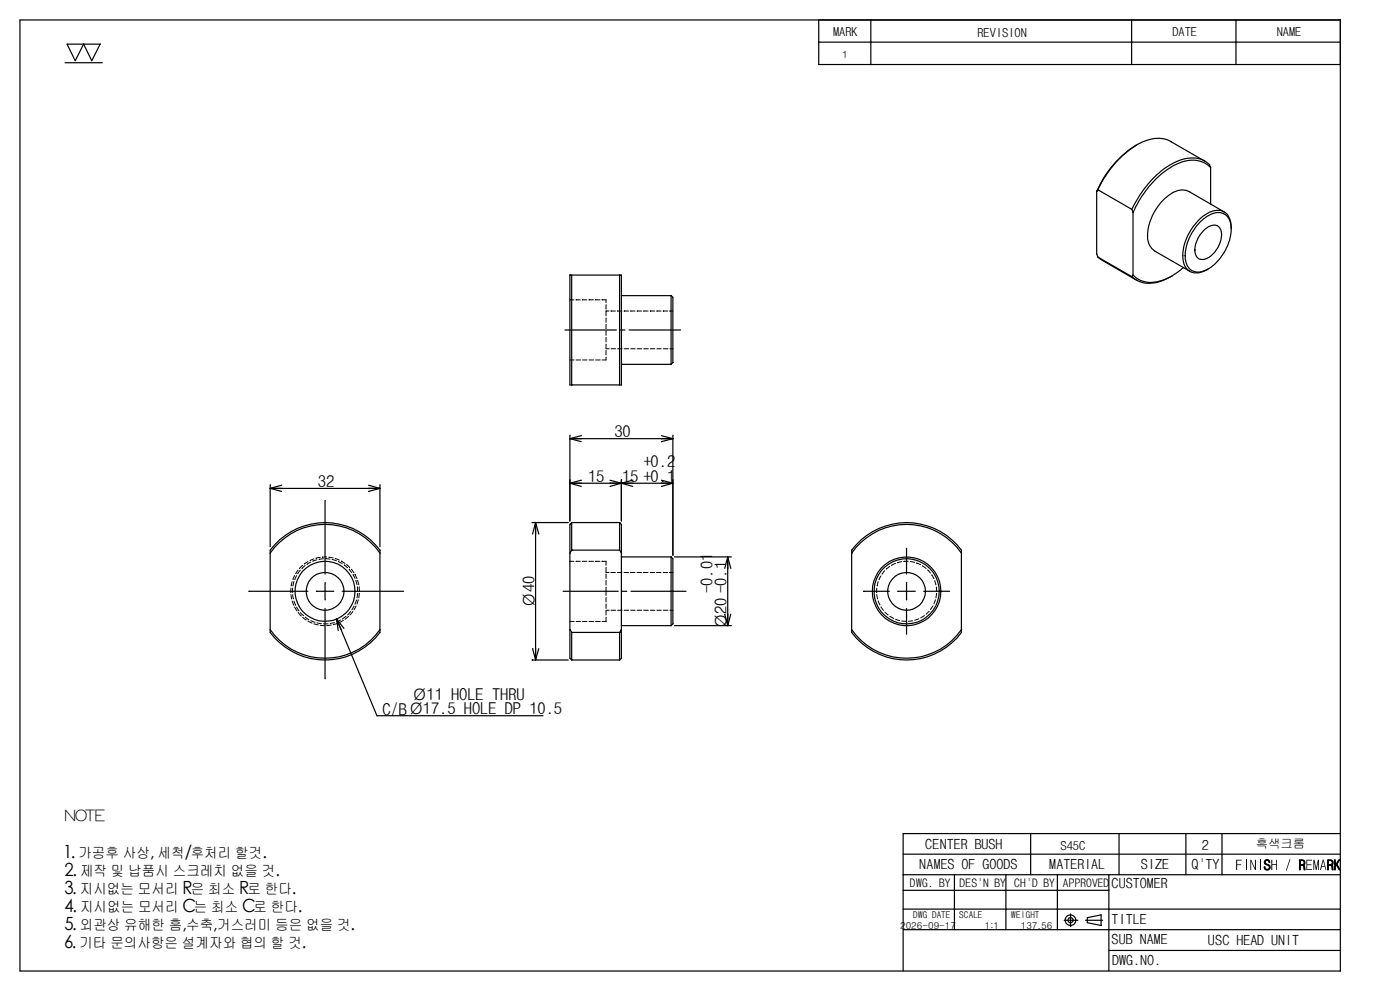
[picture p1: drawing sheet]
<svg xmlns="http://www.w3.org/2000/svg" width="297mm" height="210mm" viewBox="0 0 297 210" stroke-linecap="round" stroke-linejoin="round" font-family="sans-serif">
<g fill="none" stroke="#000" stroke-width=".25">
<path d="M13.8 13.3h7.9M14.2 9.4h3.6M14.3 9.4l1.6 3.5 1.9-3.5M17.7 9.4h3.6l-1.8 3.5-1.7-3.5M184.5 13.7h55.4l-.1-4.8h22.2l-.1-4.7h22.2h-279.9l.1 201.5M184.6 4.2h-11.1v4.7M239.8 13.7h22.2l-.1-4.8h22.2l-.1-4.7 .1 201.5h-279.9M239.9 4.2h-55.4l.1 4.7h-11.1v4.8M262 4.2h-22.2l.1 4.7h-55.4l.1 4.8h-11.1M284 8.9l.1 4.8h-22.2M240.9 30.7l-.2 .1a21.4 21.4 0 0 0-8.3 9.7v13.3M255.3 34.1l-7.1-4.1a7.2 7.2 0 0 0-7.1 .5 21.4 21.4 0 0 0-8.4 9.7"/>
<path d="M256.6 35.5l-.3-.6a6 6 0 0 0-7.1-.6 20.6 20.6 0 0 0-9.3 10M256.6 35.5a6 6 0 0 0-7.4-.7 20.9 20.9 0 0 0-9.1 10.2M256.6 35.5v7.7M121.2 58.3v23.2M121.2 58.3h10.1M121.2 58.3h-.4v23.2h.4M131.3 58.3h.4v23.2h-.4M131.3 58.3v23.2M232.5 53.8l.2 .7M232.7 54.5l7.2 4.1M232.7 54.5l1 .7M232.7 40.2l7.2 4.1"/>
<path d="M232.7 40.2l-.3 .3M233.6 55.2l7.3 4.1M239.9 44.3l.2 .7M240.1 58.3l-.2 .3M240.1 45v13.3M244.7 53.2l7.5 4.3M248.4 58.5a8.1 8.1 0 0 1-6.9 1.1l-1.1-.5-.5-.5M250.7 54.2a3.1 3.1 0 0 0 2.4 3.6 4.8 4.8 0 0 0 3-.9M250.8 56.7a11.1 11.1 0 0 1-7.7 3.1 4.9 4.9 0 0 1-3-1.5M251.1 54.2a3.3 3.3 0 0 0 1.7 3.2 4.6 4.6 0 0 0 4.8-1.6 10 10 0 0 0 3.1-8.7 2.76 2.76 0 0 0-4.4-1.6 10.8 10.8 0 0 0-5.2 8.7h.1M253.2 53a5.7 5.7 0 0 1 3.9-5.3 1.67 1.67 0 0 1 1.8 1.8 5.8 5.8 0 0 1-3.9 5.5 1.62 1.62 0 0 1-1.7-2M259.4 44.9l-7.4-4.3a4.2 4.2 0 0 0-4.8 1.2 10.7 10.7 0 0 0-3.8 9.6 3.2 3.2 0 0 0 1.4 1.8"/>
<path d="M260.9 48.5v-.3a3.1 3.1 0 0 0-2.7-3.6 7.5 7.5 0 0 0-5.6 3.8l-.7 1.2a10.5 10.5 0 0 0-1.3 4.6M119.7 69.9h10.9M131.5 69.9h.9M131.7 77.2h10.6M131.7 62.6h10.5M133.3 69.9h10.9M142.2 62.6l.4 .4v13.8l-.4 .4zM120.8 92.9h2.4M120.8 92.2v18.1v-8.7M120.8 92.9l2.4 .6M121.2 81.5h10.1M123.2 92.3l-2.4 .6"/>
<path d="M140.2 92.3l2.4 .6h-21.8M140.2 92.9h2.4l-2.4 .6M142.6 92.2v25.4v-16M57.3 117.2v16.2M57.3 116.5v.7a14.1 14.1 0 0 1 23.2 0l.1-.7M57.3 116.5a14.5 14.5 0 0 1 23.2 0M57.3 102.7v13.1M59.7 102.8l-2.4 .6h2.4M68.9 106v15.6M78.1 102.8l2.5 .6M78.1 103.4h2.4M80.5 103.4l-2.4 .7"/>
<path d="M80.5 103.4h-23.2l2.4 .7M80.6 117.2l-.1 16.2M80.6 102.7l-.1 13.1M112.8 110.7h7.6M112.9 113.1l.6-2.4v29.1M113.5 113.1v-2.4l.7 2.4M120.8 102.3h2.4M120.8 102.3h10.9M120.8 117.2v16.2M120.8 102.3l2.4 .7M121.2 110.7h10.1M121.2 116.5v-5.8l-.4 .4v6.1"/>
<path d="M121.2 116.5h10.1M121.2 116.5l-.4 .7M123.2 101.7l-2.4 .6M129.3 101.7l2.4 .6M129.3 102.3h2.4M131.3 116.5v-5.8l.4 .4v6.1M131.3 116.5l.4 .7M131.7 102.3l-2.4 .7M131.7 102.3h2.4M131.7 118h10.5M131.7 117.2v16.2M131.7 101.6v8.7"/>
<path d="M131.7 102.3l2.4 .7M134.1 101.7l-2.4 .6M140.2 101.7l2.4 .6h-10.9M140.2 102.3h2.4l-2.4 .7M142.9 118h12.1M180.5 117.2v-.7a14.5 14.5 0 0 1 23.3 0l-.1 .7M180.5 117.2a14.1 14.1 0 0 1 23.2 0M180.5 117.2v16.2M192.2 116.1l-.1 5.5M203.7 117.2l.1 16.2M52.8 125.2h12.4M57.3 134a14.5 14.5 0 0 0 23.3 0"/>
<path d="M57.3 134v-.6a14.2 14.2 0 0 0 23.3 0l-.1 .6M67.1 125.2h1.8M68.9 125.2v1.9M68.9 125.2h1.8M68.9 128.9v14.9M68.9 123.4v1.8M71.3 131.1l1.6 2M71.3 131.1l1 2.2M71.3 131.1l8.6 20.5M71.4 131.1l.3 2.5M72.5 125.2h13M72.9 125.2a4 4 0 0 0-5.8-3.6 4 4 0 0 0-.7 6.8 4 4 0 0 0 6.4-2.4l.1-.8"/>
<path d="M75.2 125.2a6.4 6.4 0 0 0-8.6-5.9 6.4 6.4 0 0 0-2.5 10.2 6.4 6.4 0 0 0 10.4-1.3l.4-.9 .4-2.1M112.8 139.8h7.6M112.9 137.4l.6 2.4M113.5 137.4v2.4M114.2 137.4l-.7 2.4M119.3 125.2h11.7M120.8 133.4v6l.4 .4v-5.8M120.8 133.4l.4 .6M121.2 139.8h10.1M121.2 134h10.1M131.7 133.4v6l-.4 .4v-5.8M131.7 132.5h10.6"/>
<path d="M131.7 133.4l-.4 .6M131.9 125.2h.9M133.7 125.2h11.7M142.2 125.2v-7.2l.4 .3v6.9M142.3 125.2l-.1 7.3 .4-.4v-6.9M142.9 132.5h12.1M153.6 120.4l.7-2.4-.1 14.5M153.6 130.1l.6 2.4M154.3 130.1l-.1 2.4M154.3 120.4l-.1-2.4 .7 2.4M154.9 130.1l-.6 2.4M180.5 133.4a14.2 14.2 0 0 0 23.3 0"/>
<path d="M180.5 133.4v.4a14.4 14.4 0 0 0 23.3 .2v-.6M183.1 125.2h5.4M190.3 125.2h1.8M192.1 125.2l.1 1.9M192.1 125.2h1.9M192.1 128.9l.1 5.4M192.2 123.4l-.1 1.8M195.7 125.2h5.5M196.1 125.2a4 4 0 0 0-5.7-3.6 4 4 0 0 0-.7 6.8 4 4 0 0 0 6.3-2.4l.2-.8M199 125.2a6.9 6.9 0 0 0-10-6.1 6.9 6.9 0 0 0-.9 11.7 6.9 6.9 0 0 0 10.9-4.5l.1-1.1M199.4 125.2a7.3 7.3 0 0 0-9.9-6.7 7.3 7.3 0 0 0-2.7 11.7 7.3 7.3 0 0 0 11.9-1.8l.4-1 .3-2.2M79.9 151.6h35.2"/>
<path d="M218.5 176.6l-.1 8.7M237.2 176.6l-.1 8.7M251.4 176.6l-.1 8.7M259 176.6v8.7M284.1 176.6h-92.7v8.7M191.4 185.3h92.7M191.4 180.9h92.7M191.4 196.9h43.6M191.4 192.6h43.6M191.4 188.6h43.6M191.4 185.3v20.4M202.3 185.3v11.6"/>
<path d="M213.2 185.3v11.6M224.1 185.3v11.6M225.5 194.9h2.9M226.9 193.6v2.6M228 194.9a1.14 1.14 0 0 0-1.7-.9 1.14 1.14 0 0 0-.2 1.9 1.14 1.14 0 0 0 1.8-.6l.1-.4M230 194.9h3.7M233.3 193.8l.1 2.2-3-.6M233.4 193.8l-3 .6 .1 1M235 196.9h49.1M235 192.6h49.1M235 185.3v20.4M235 201.3h49.1"/>
<circle cx="226.9" cy="194.9" r=".56"/>
</g>
<g fill="#000">
<path d="M262 182.1h1.2v.2h-1v.8h.8v.1h-.8v1.1h-.2z" fill-rule="evenodd"/>
<path d="M265 182.1h.2l.7 1.8v-1.8h.3v2.2h-.3l-.8-1.8v1.8h-.1z" fill-rule="evenodd"/>
<path d="M269.4 182.1h.2v.9h.8v-.9h.2v2.2h-.2v-1.1h-.8v1.1h-.2z" fill-rule="evenodd"/>
<path d="M273.3 182h.2l-.8 2.4h-.2z" fill-rule="evenodd"/>
<path d="M276.9 182.1h1.1v.2h-1v.8h.9v.1h-.9v.9h1v.2h-1.1z" fill-rule="evenodd"/>
<path d="M278.3 182.1h.2l.4 1.7 .4-1.7h.2v2.2h-.2v-1.7l-.3 1.7h-.2l-.3-1.7v1.7h-.2z" fill-rule="evenodd"/>
<path d="M280.3 182.1l-.6 2.2h.2l.2-.7h.6l.2 .7h.2l-.6-2.2zM280.4 182.4l.3 1h-.5z" fill-rule="evenodd"/>
</g>
<g fill="none" stroke="#000" stroke-width=".21">
<path d="M120.8 76.2h.9M120.8 63.5h.8M122.1 76.2h.9M122.1 63.5h.9M123.4 76.2h1M123.5 63.5h.9M124.8 76.2h1M124.9 63.5h.9M126.2 76.2h1M126.3 63.5h.9M127.6 76.2h.9M127.6 63.5h.8"/>
<path d="M128.5 75.7l-.1 .5M128.5 74.3l-.1 .9M128.5 72.9l-.1 .9 .7 .1M128.5 71.5l-.1 .9M128.5 70.1l-.1 .9M128.5 68.7l-.1 .9M128.5 67.4l-.1 .9M128.5 66l-.1 .9M128.5 64.6l-.1 .9M128.5 63.5l-.1 .6M128.5 65.9h.6M129.5 73.9h1"/>
<path d="M129.5 65.9h.9M130.9 73.9h1M130.9 65.9h.9M132.3 73.9h.9M132.3 65.9h.9M133.7 73.9h.9M133.7 65.9h.9M135 73.9h1M135.1 65.9h.9M136.4 73.9h1M136.5 65.9h.8M137.8 73.9h1"/>
<path d="M137.9 65.9h.8M139.2 73.9h.9M139.3 65.9h.8M140.6 73.9h.9M140.6 65.9h.9M142 73.9h.6M142 65.9h.6M64.1 119.7l-.6 .7M64.7 119.8l-.7 .6M65.2 118.9l-.7 .5M65.8 119.1l-.7 .4M66.5 118.4l-.8 .3"/>
<path d="M67.2 118.6l-.9 .3M67.9 118l-.9 .3M68.3 118h.9M68.5 118.3l-.8 .2M69.1 118.3l.8 .1M69.7 118l.9 .2M70.5 118.5l.8 .3M71.1 118.3l.8 .3M71.8 118.9l.7 .5M72.4 118.9l.7 .4M73 119.7l.7 .5M73.5 119.6l.6 .6"/>
<path d="M120.8 118.9h.8M122.1 118.9h.9M123.5 118.9h.9M124.9 118.9h.9M126.3 118.9h.9M127.6 118.9h.8M128.5 118.9l-.1 .8M188.6 120l-.7 .5M189.8 119.4l-.8 .3M191.1 119l-.9 .2M191.6 118.9h.9M193 118.9l.8 .2"/>
<path d="M194.3 119.3l.8 .3M195.5 119.9l.8 .5M61.7 124.6v.9M61.7 126l.1 .8M61.9 123.2l-.2 .9M61.9 127.3l.4 .9M62 124.6v.9M62 126l.2 .8M62.3 123.2l-.2 .9M62.3 127.3l.4 .9M62.4 121.9l-.3 .8M62.4 128.6l.6 .8"/>
<path d="M62.8 121.9l-.3 .8M62.8 128.6l.6 .8M63.2 120.8l-.5 .7M63.2 129.7l.7 .7M63.6 120.8l-.5 .7M63.6 129.8l.8 .6M64.1 130.7l.8 .6M64.7 130.7l.8 .5M65.2 131.5l.9 .5M65.8 131.5l1 .3M66.5 132.1l.9 .2M67.2 131.9l.9 .2"/>
<path d="M67.9 132.4l.9 .1M68.5 132.1h1M70.2 132.4l-1 .1M70.9 131.9l-1 .2M71.5 132.1l-.9 .2M72.2 131.3l-.9 .4M72.8 131.4l-.9 .5M73.3 130.6l-.8 .5M73.9 130.6l-.8 .6M74 120.6l.6 .7M74.3 129.6l-.6 .7M74.5 120.6l.5 .7"/>
<path d="M74.8 129.6l-.7 .7M74.8 121.7l.4 .8M75.1 128.4l-.5 .8M75.3 121.7l.4 .8M75.4 123l.3 .8M75.5 128.4l-.5 .8M75.6 127.1l-.4 .9M75.8 124.3v.9M75.8 123l.2 .9M75.8 125.7l-.1 .9M75.9 127.1l-.2 .8M76.2 124.3v.9"/>
<path d="M76.2 125.7l-.2 .9M120.8 131.6h.9M122.1 131.6h.9M123.4 131.6h1M124.8 131.6h1M126.2 131.6h1M127.6 131.6h.9M128.4 129.3h.7M128.5 124.4l-.1 .8M128.5 123l-.1 .9M128.5 121.6l-.1 .9M128.5 120.2l-.1 .9"/>
<path d="M128.5 130.7l-.1 .9M128.5 129.3l-.1 1M128.5 127.9l-.1 1M128.5 126.6l-.1 .9M128.5 125.2l-.1 .9M128.5 121.3h.6M129.5 129.3h1M129.5 121.3h.9M130.9 129.3h1M130.9 121.3h.9M132.3 129.3h.9M132.3 121.3h.9"/>
<path d="M133.7 129.3h.9M133.7 121.3h.9M135 129.3h1M135.1 121.3h.9M136.4 129.3h1M136.5 121.3h.8M137.8 129.3h1M137.9 121.3h.8M139.2 129.3h.9M139.3 121.3h.8M140.6 129.3h.9M140.6 121.3h.9"/>
<path d="M142 129.3h.6M142 121.3h.6M185.8 124.6v.9M185.8 125.9l.2 .9M186.1 123.2l-.2 .9M186.1 127.3l.4 .8M186.7 122l-.4 .8M186.7 128.5l.5 .8M187.5 120.9l-.5 .7M187.5 129.6l.7 .6M188.6 130.5l.8 .5M189.8 131.2l.9 .2"/>
<path d="M191.1 131.5l1 .1M193.4 131.5l-.9 .1M194.7 131.1l-.9 .3M195.9 130.4l-.8 .5M196.6 120.7l.6 .7M196.9 129.5l-.6 .6M197.5 121.8l.4 .8M197.7 128.3l-.5 .8M198.1 123l.2 .9M198.3 127.1l-.4 .8M198.5 124.4v.8M198.5 125.7l-.2 .9"/>
<path d="M264.1 182.1v2.2M267 182.1v2.2"/>
</g>
<g fill="#000" stroke="#000" stroke-width=".21">
<path d="M268.2 182.1a.61 .61 0 0 1 .9 .6h-.2a.39 .39 0 0 0-.3-.5 .39 .39 0 0 0-.5 .3 .39 .39 0 0 0 .3 .5 .66 .66 0 0 1 .8 .6 .66 .66 0 0 1-.7 .7 .66 .66 0 0 1-.6-.7h.2a.46 .46 0 0 0 .4 .5 .46 .46 0 0 0 .5-.5 .46 .46 0 0 0-.5-.4 .58 .58 0 0 1-.6-.4 .58 .58 0 0 1 .3-.7z" fill-rule="evenodd"/>
<path d="M275.4 182.1v2.2h.2v-1h.4a.34 .34 0 0 1 .3 .5v.4l.3 .1-.1-.9-.3-.2a.58 .58 0 0 0 .3-.6 .58 .58 0 0 0-.5-.5zM275.6 182.3h.4a.43 .43 0 0 1 .4 .4 .43 .43 0 0 1-.5 .4h-.3z" fill-rule="evenodd"/>
<path d="M281.3 182.1v2.2h.2v-1h.4a.34 .34 0 0 1 .4 .5v.5h.2l-.1-.8-.2-.3a.58 .58 0 0 0 .3-.7 .58 .58 0 0 0-.6-.4zM281.5 182.3h.4a.42 .42 0 0 1 .4 .4 .42 .42 0 0 1-.4 .4h-.4z" fill-rule="evenodd"/>
<path d="M282.8 182.1h.2v1.1l.7-1.1h.3l-.7 .9 .7 1.3h-.2l-.6-1.1-.2 .3v.8h-.2z" fill-rule="evenodd"/>
</g>
<g font-size="3.9">
<text x="13.4" y="181.7">1.</text>
<text x="13.7" y="185.5">2.</text>
<text x="31.8" y="181.7">,</text>
<text x="39.2" y="181.7">/</text>
<text x="55.6" y="181.7">.</text>
<text x="58.4" y="185.5">.</text>
<text x="13.7" y="189.3">3.</text>
<text x="38.7" y="189.3">R</text>
<text x="50.7" y="189.3">R</text>
<text x="61.9" y="189.3">.</text>
<text x="13.7" y="197">5.</text>
<text x="13.7" y="193.1">4.</text>
<text x="38.7" y="197">,</text>
<text x="38.7" y="193.1">C</text>
<text x="45.2" y="197">,</text>
<text x="51.3" y="193.1">C</text>
<text x="63.1" y="193.1">.</text>
<text x="74.3" y="197">.</text>
<text x="13.6" y="200.8">6.</text>
<text x="64" y="200.8">.</text>
</g>
<g font-size="3.5">
<text x="130.2" y="92.5">30</text>
<text x="136.4" y="99">+0.2</text>
<text x="67.4" y="103.1">32</text>
<text x="124.6" y="102">15</text>
<text x="131.8" y="102">15 +0.1</text>
<text x="151" y="125.5" transform="rotate(-90 151 125.5)">-0.01</text>
<text x="113.2" y="128.8" transform="rotate(-90 113.2 128.8)">Ø40</text>
<text x="154" y="133.3" transform="rotate(-90 154 133.3)">Ø20 -0.1</text>
<text x="87.2" y="148.3">Ø11 HOLE THRU</text>
<text x="81" y="151.4">C/BØ17.5 HOLE DP 10.5</text>
</g>
<text font-size="3.2" x="13.4" y="173.8">NOTE</text>
<g font-size="3.1">
<text x="16.6" y="181.7">가공후 사상 세척 후처리 할것</text>
<text x="17" y="185.5">제작 및 납품시 스크레치 없을 것</text>
<text x="16.9" y="189.3">지시없는 모서리</text>
<text x="40.4" y="189.3">은 최소</text>
<text x="52.4" y="189.3">로 한다</text>
<text x="16.9" y="197">외관상 유해한 흠 수축 거스러미 등은 없을 것</text>
<text x="17" y="193.1">지시없는 모서리</text>
<text x="41.1" y="193.1">는 최소</text>
<text x="53.7" y="193.1">로 한다</text>
<text x="16.8" y="200.8">기타 문의사항은 설계자와 협의 할 것</text>
</g>
<g font-size="3">
<text x="196.1" y="179.9">CENTER BUSH</text>
<text x="194.8" y="184.1">NAMES OF GOODS</text>
<text x="222.3" y="184.1">MATERIAL</text>
<text x="241.8" y="184.1">SIZE</text>
<text x="252.5" y="184.1">Q'TY</text>
<text x="254.7" y="180">2</text>
<text x="235.6" y="188.2">CUSTOMER</text>
<text x="235.6" y="195.8">TITLE</text>
<text x="235.6" y="200">SUB NAME</text>
<text x="256" y="200.2">USC HEAD UNIT</text>
<text x="235.7" y="204.3">DWG.NO.</text>
</g>
<g font-size="2.6">
<text x="176.5" y="7.7">MARK</text>
<text x="207.1" y="7.7">REVISION</text>
<text x="248.5" y="7.7">DATE</text>
<text x="270.6" y="7.7">NAME</text>
<text x="266.1" y="179.7">흑색크롬</text>
<text x="224.7" y="180.1">S45C</text>
</g>
<g font-size="2.5">
<text x="192.8" y="188">DWG. BY</text>
<text x="203.3" y="188">DES'N BY</text>
<text x="214.9" y="188">CH'D BY</text>
<text x="225.2" y="188">APPROVED</text>
</g>
<text font-size="2.1" x="178.6" y="12.2">1</text>
<g font-size="2">
<text x="190.8" y="196.7">2026-09-17</text>
<text x="193.5" y="194.5">DWG DATE</text>
<text x="203.2" y="194.5">SCALE</text>
<text x="208.7" y="196.7">1:1</text>
<text x="214.3" y="194.5">WEIGHT</text>
<text x="216.4" y="196.7">137.56</text>
</g>
</svg>
